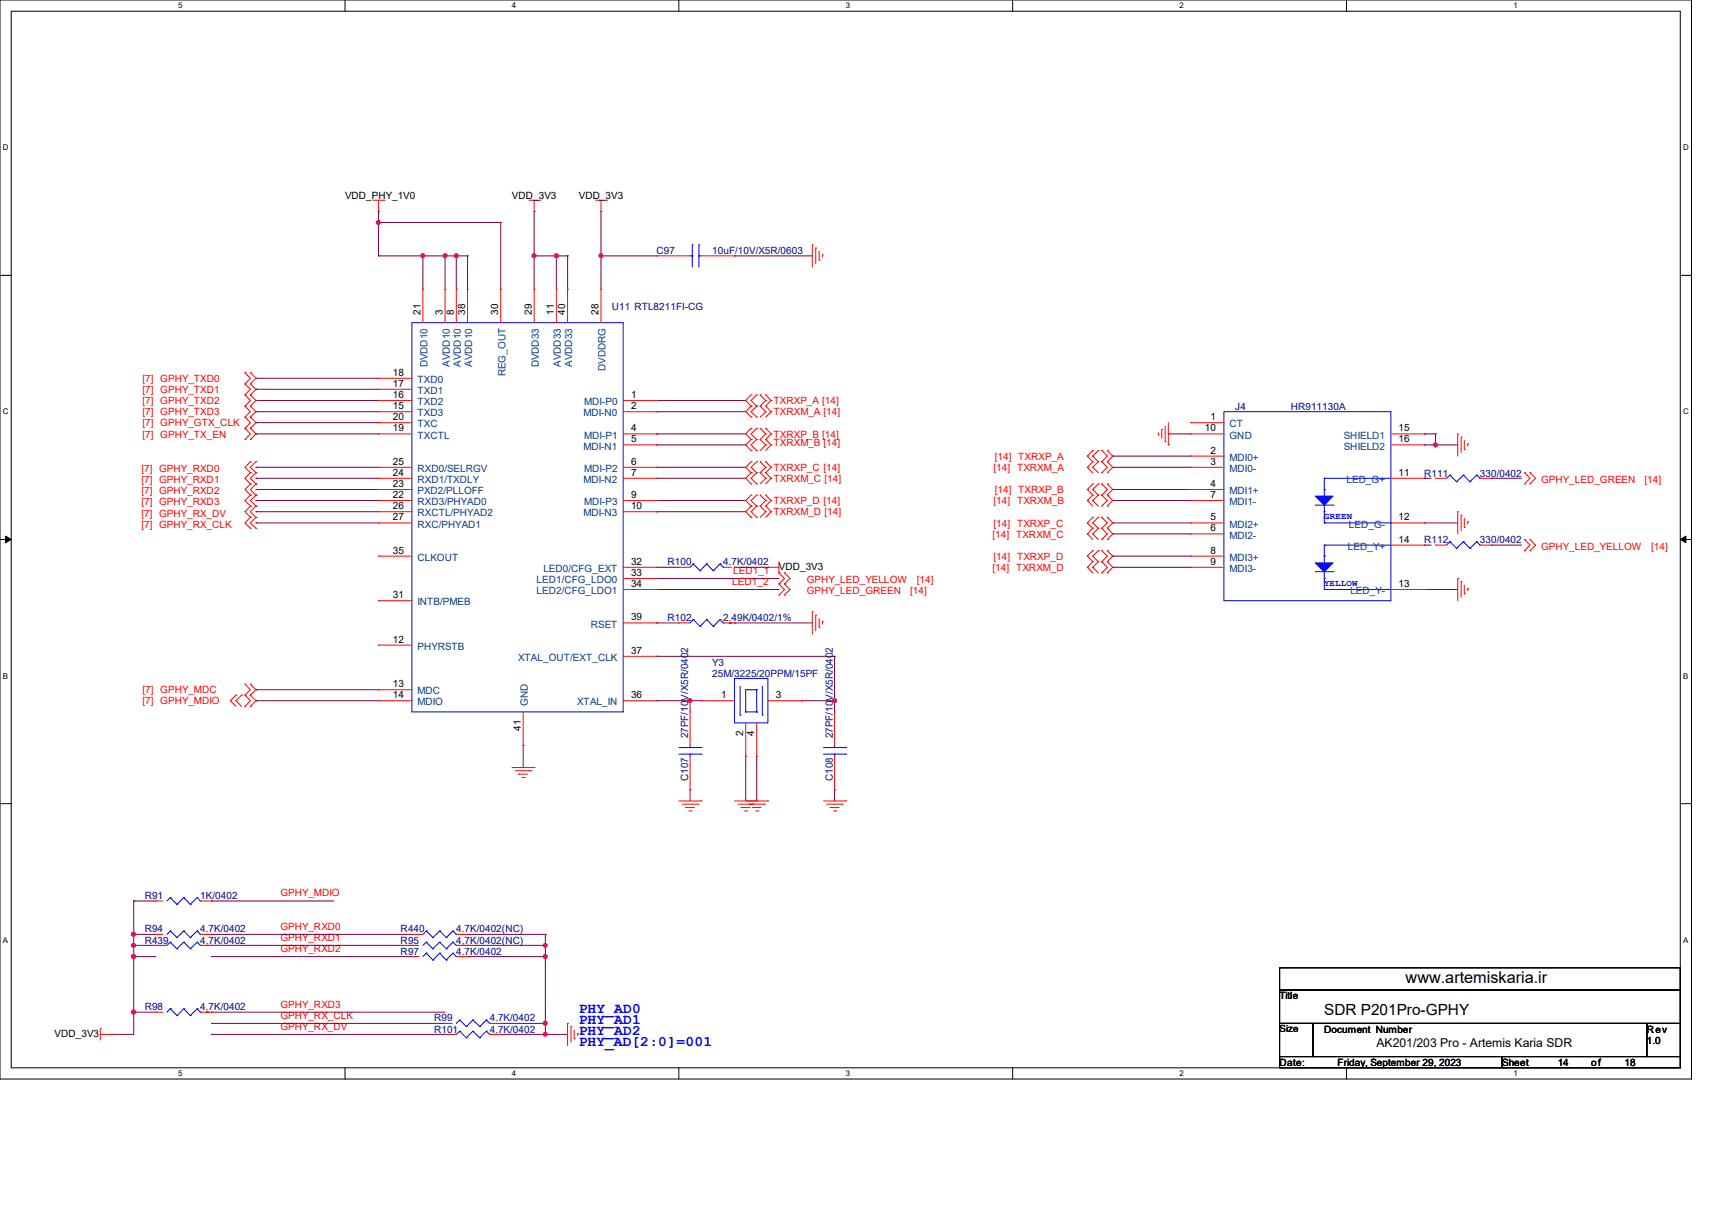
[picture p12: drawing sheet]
<svg xmlns="http://www.w3.org/2000/svg" width="297mm" height="210mm" viewBox="0 0 297 210" stroke-linecap="round" stroke-linejoin="round" font-family="sans-serif">
<path d="M0 0h293.5v187.3h-293.5zM1.9 1.9h289.6v183.4h-289.6z" fill="none" stroke="#000" stroke-width=".17"/>
<g fill="#fff">
<path d="M30.9 .2h.8v1.5h-.8z"/>
<path d="M30.9 185.5h.8v1.6h-.8z"/>
</g>
<path d="M59.9 0v1.9M59.9 185.3v2" fill="none" stroke="#000" stroke-width=".17"/>
<g fill="#fff">
<path d="M88.8 .2h.8v1.5h-.8z"/>
<path d="M88.8 185.5h.8v1.6h-.8z"/>
</g>
<path d="M117.8 0v1.9M117.8 185.3v2" fill="none" stroke="#000" stroke-width=".17"/>
<g fill="#fff">
<path d="M146.7 .2h.8v1.5h-.8z"/>
<path d="M146.7 185.5h.8v1.6h-.8z"/>
</g>
<path d="M175.7 0v1.9M175.7 185.3v2" fill="none" stroke="#000" stroke-width=".17"/>
<g fill="#fff">
<path d="M204.6 .2h.8v1.5h-.8z"/>
<path d="M204.6 185.5h.8v1.6h-.8z"/>
</g>
<path d="M233.6 0v1.9M233.6 185.3v2" fill="none" stroke="#000" stroke-width=".17"/>
<g fill="#fff">
<path d="M262.6 .2h.7v1.5h-.7z"/>
<path d="M262.6 185.5h.7v1.6h-.7z"/>
<path d="M.5 24.8h1v1.6h-1z"/>
<path d="M292 24.8h1v1.6h-1z"/>
<path d="M.5 70.7h1v1.5h-1z"/>
<path d="M292 70.7h1v1.5h-1z"/>
</g>
<path d="M0 47.8h1.9M291.5 47.8h2" fill="none" stroke="#000" stroke-width=".17"/>
<g fill="#fff">
<path d="M.5 116.5h.9v1.6h-.9z"/>
<path d="M292 116.5h.9v1.6h-.9z"/>
</g>
<path d="M0 93.6h1.9M291.5 93.6h2" fill="none" stroke="#000" stroke-width=".17"/>
<path d="M1 93l.9 .6-.9 .6zM291.5 93.6l1-.6v1.2z" fill="#000" stroke="#000" stroke-width=".17"/>
<g fill="#fff">
<path d="M.5 162.4h.9v1.5h-.9z"/>
<path d="M292 162.4h.9v1.5h-.9z"/>
</g>
<path d="M0 139.5h1.9M291.5 139.5h2M222 168h69.5v3.8h-69.5zM222 171.8h69.5v5.8h-69.5zM222 177.6h5.8v5.8h-5.8zM227.8 177.6h57.9v5.8h-57.9zM285.7 177.6h5.8v5.8h-5.8zM222 183.4h38.6v1.9h-38.6zM260.6 183.4h30.9v1.9h-30.9z" fill="none" stroke="#000" stroke-width=".17"/>
<g fill="none" stroke="#800040" stroke-width=".17">
<path d="M65.7 36.7h.1M65.7 38.6h.1M65.7 36.7v7.7M65.7 38.6h21.2M86.9 38.6h.1M86.9 38.6v11.6M92.7 36.7h.1M92.7 36.7v13.5M104.3 36.7h.1M104.3 36.7v13.5M65.7 44.4h.1M65.7 44.4h15.4"/>
<path d="M73.4 44.4h.1M73.4 44.4v5.8M77.2 44.4h.1M77.2 44.4v5.8M79.2 44.4h.1M79.2 44.4v5.8M81.1 44.4h.1M81.1 44.4v5.8M92.7 44.4h.1M92.7 44.4h5.8M96.5 44.4h.1M96.5 44.4v5.8"/>
<path d="M98.5 44.4h.1M98.5 44.4v5.8M104.3 44.4h.1M104.3 44.4h9.6M127.4 44.4h.1M127.4 44.4h13.5M44.4 75.3h.1M44.4 65.7h.1M44.4 67.6h.1M44.4 69.5h.1M44.4 71.5h.1M44.4 73.4h.1"/>
<path d="M44.4 75.3h21.3M44.4 65.7h21.3M44.4 67.6h21.3M44.4 69.5h21.3M44.4 71.5h21.3M44.4 73.4h21.3M113.9 75.3h.1M113.9 77.2h.1M113.9 71.5h.1M113.9 69.5h.1M113.9 75.3h15.5M113.9 69.5h15.5"/>
<path d="M113.9 71.5h15.5M113.9 77.2h15.5M193 79.2h.1M193 79.2h13.6M202.7 75.3h.1M202.7 75.3h3.9M247.1 75.3h.1M247.1 77.2h.1M247.1 75.3h1.9M247.1 77.2h5.8M249 77.2h.1M249 75.3h.1"/>
<path d="M249 75.3v1.9M44.4 85h.1M44.4 81.1h.1M44.4 86.9h.1M44.4 90.8h.1M44.4 83h.1M44.4 88.8h.1M44.4 85h21.3M44.4 81.1h21.3M44.4 86.9h21.3M44.4 90.8h21.3M44.4 83h21.3"/>
<path d="M44.4 88.8h21.3M113.9 81.1h.1M113.9 83h.1M113.9 88.8h.1M113.9 86.9h.1M113.9 98.5h.1M113.9 81.1h15.5M113.9 86.9h15.5M113.9 83h15.5M113.9 88.8h15.5M113.9 98.5h3.9M127.4 98.5h.1"/>
<path d="M127.4 98.5h6M193 90.8h.1M193 92.7h.1M193 96.5h.1M193 81.1h.1M193 98.5h.1M193 85h.1M193 86.9h.1M193 85h13.6M193 81.1h13.6M193 86.9h13.6M193 90.8h13.6"/>
<path d="M193 98.5h13.6M193 92.7h13.6M193 96.5h13.6M247.1 83h.1M247.1 90.8h.1M247.1 94.6h.1M247.1 90.8h5.8M247.1 83h1.2M247.1 94.6h1.2M258.7 83h.1M258.7 94.6h.1M258.7 94.6h5.3"/>
<path d="M258.7 83h5.3M44.4 119.7h.1M44.4 119.7h21.3M113.9 113.9h.1M113.9 100.4h.1M113.9 102.3h.1M113.9 108.1h.1M113.9 113.9h30.9M113.9 100.4h21.2M113.9 102.3h21.2M113.9 108.1h3.9M127.4 108.1h.1"/>
<path d="M127.4 108.1h13.5M144.8 113.9h.1M144.8 113.9v9.7M247.1 102.3h.1M247.1 102.3h5.8M44.4 121.6h.1M44.4 121.6h21.3M90.8 129.4h.1M90.8 129.4v3.8M113.9 121.6h.1M113.9 121.6h7.7M119.7 121.6h.1"/>
<path d="M119.7 137.1h.1M119.7 121.6v2M119.7 137.1v1.9M129.4 131.3h.1M129.4 131.3v7.7M131.3 131.3h.1M131.3 131.3v7.7M139 121.6h.1M139 121.6h5.8M144.8 137.1h.1M144.8 121.6h.1M144.8 137.1v1.9"/>
<path d="M23.2 156.4h.1M23.2 156.4v23.1h-3.9M23.2 156.4h3.9M36.7 156.4h.1M36.7 156.4h21.2M19.3 179.5h.1M23.2 162.2h.1M23.2 175.7h.1M23.2 166h.1M23.2 164.1h.1M23.2 162.2h3.9M23.2 166h3.9"/>
<path d="M23.2 175.7h3.9M23.2 164.1h3.9M36.7 179.5h.1M36.7 166h.1M36.7 175.7h.1M36.7 164.1h.1M36.7 162.2h.1M36.7 177.6h.1M36.7 179.5h40.5M36.7 162.2h34.8M36.7 166h34.8M36.7 175.7h40.5"/>
<path d="M36.7 164.1h34.8M36.7 177.6h40.5M81.1 162.2h.1M81.1 164.1h.1M81.1 166h.1M81.1 162.2h13.5M81.1 166h13.5M81.1 164.1h13.5M86.9 179.5h.1M86.9 177.6h.1M86.9 179.5h11.6M86.9 177.6h7.7"/>
<path d="M94.6 162.2h.1M94.6 177.6h.1M94.6 179.5h.1M94.6 164.1h.1M94.6 166h.1M94.6 162.2v17.3"/>
</g>
<g fill="#f0f" stroke="#f0f" stroke-width=".17">
<circle cx="144.8" cy="121.6" r=".37"/>
<circle cx="119.7" cy="121.6" r=".37"/>
<circle cx="94.6" cy="177.6" r=".36"/>
<circle cx="23.2" cy="162.2" r=".37"/>
<circle cx="94.6" cy="179.5" r=".36"/>
<circle cx="23.2" cy="175.7" r=".37"/>
<circle cx="23.2" cy="166" r=".37"/>
<circle cx="23.2" cy="164.1" r=".37"/>
<circle cx="92.6" cy="44.4" r=".36"/>
<circle cx="79.1" cy="44.4" r=".36"/>
<circle cx="73.3" cy="44.4" r=".36"/>
<circle cx="96.5" cy="44.4" r=".37"/>
<circle cx="77.2" cy="44.4" r=".37"/>
<circle cx="65.6" cy="38.6" r=".36"/>
<circle cx="104.2" cy="44.4" r=".36"/>
<circle cx="94.6" cy="166" r=".36"/>
<circle cx="94.6" cy="164.1" r=".36"/>
<circle cx="249" cy="77.2" r=".36"/>
</g>
<g fill="none" stroke="#f00" stroke-width=".17">
<path d="M64.7 34.8h1.9M65.7 36.7h.1M65.7 34.8v1.9M66.6 34.8h.1M91.7 34.8h1.9M92.7 36.7h.1M92.7 34.8v1.9M93.6 34.8h.1M103.3 34.8h1.9M104.3 36.7h.1M104.3 34.8v1.9M105.2 34.8h.1"/>
<path d="M73.4 50.2h.1M73.4 50.2v5.8M77.2 50.2h.1M77.2 50.2v5.8M79.2 50.2h.1M79.2 50.2v5.8M81.1 50.2h.1M81.1 50.2v5.8M86.9 50.2h.1M86.9 50.2v5.8M92.7 50.2h.1M92.7 50.2v5.8"/>
<path d="M96.5 50.2h.1M96.5 50.2v5.8M98.5 50.2h.1M98.5 50.2v5.8M104.3 50.2h.1M104.3 50.2v5.8M113.9 44.4h.1M113.9 44.4h5.8M121.6 44.4h5.8M127.4 44.4h.1M140.9 42.5h.1M140.9 42.5v3.9"/>
<path d="M141.5 43.1h.1M141.5 43.1v2.7M142.1 45.2h.1M142.1 43.6v1.6M142.7 44.2h.1M142.7 44.2v.4M42.5 66.6h.1M42.5 64.7h.1M42.5 68.5h.1M42.5 70.5h.1M42.5 72.4h.1M42.5 74.3h.1"/>
<path d="M42.5 76.3h.1M42.5 64.7l.9 1-.9 .9M42.5 66.6l.9 1-.9 .9M42.5 68.5l.9 1-.9 1M42.5 70.5l.9 1-.9 .9M42.5 72.4l.9 1-.9 .9M42.5 74.3l.9 1-.9 1M43.4 64.7h.1M43.4 66.6h.1M43.4 68.5h.1M43.4 70.5h.1M43.4 72.4h.1"/>
<path d="M43.4 74.3h.1M43.4 76.3h.1M43.4 64.7l1 1-1 .9M43.4 66.6l1 1-1 .9M43.4 68.5l1 1-1 1M43.4 70.5l1 1-1 .9M43.4 72.4l1 1-1 .9M43.4 74.3l1 1-1 1M65.7 65.7h.1M65.7 67.6h.1M65.7 69.5h.1M65.7 71.5h.1"/>
<path d="M65.7 75.3h.1M65.7 73.4h.1M65.7 73.4h5.8M65.7 75.3h5.8M65.7 69.5h5.8M65.7 71.5h5.8M65.7 65.7h5.8M65.7 67.6h5.8M108.1 75.3h5.8M108.1 77.2h5.8M108.1 69.5h5.8M108.1 71.5h5.8"/>
<path d="M113.9 69.5h.1M113.9 71.5h.1M113.9 75.3h.1M113.9 77.2h.1M130.3 68.5h.1M130.3 70.5h.1M130.3 76.3h.1M130.3 78.2h.1M130.3 74.3h.1M130.3 72.4h.1M130.3 68.5l-.9 1 .9 1M130.3 76.3l-.9 .9 .9 1"/>
<path d="M130.3 74.3l-.9 1 .9 1M130.3 70.5l-.9 1 .9 .9M131.3 70.5h.1M131.3 68.5h.1M131.3 78.2h.1M131.3 76.3h.1M131.3 74.3h.1M131.3 72.4h.1M131.3 68.5l-1 1 1 1M131.3 76.3l-1 .9 1 1M131.3 74.3l-1 1 1 1M131.3 70.5l-1 1 1 .9"/>
<path d="M131.9 68.5h.1M131.9 76.3h.1M131.9 74.3h.1M131.9 70.5h.1M131.9 68.5l.9 1M131.9 76.3l.9 .9M131.9 74.3l.9 1M131.9 70.5l.9 1M132.8 69.5h.1M132.8 68.5h.1M132.8 77.2h.1M132.8 76.3h.1"/>
<path d="M132.8 75.3h.1M132.8 74.3h.1M132.8 71.5h.1M132.8 70.5h.1M132.8 69.5l-.9 1M132.8 68.5l1 1M132.8 77.2l-.9 1M132.8 76.3l1 .9M132.8 75.3l-.9 1M132.8 74.3l1 1M132.8 71.5l-.9 .9M132.8 70.5l1 1"/>
<path d="M133.8 69.5h.1M133.8 77.2h.1M133.8 75.3h.1M133.8 71.5h.1M133.8 69.5l-1 1M133.8 77.2l-1 1M133.8 75.3l-1 1M133.8 71.5l-1 .9M188.6 79.2h.1M188.6 79.2l1 .9M189.6 79.2h.1M189.6 78.2h.1"/>
<path d="M189.6 79.2l.9 .9M189.6 78.2l-1 1M190.5 78.2h.1M190.5 78.2l-.9 1M191.1 78.2h.1M191.1 78.2l1 1-1 .9M192.1 78.2h.1M192.1 78.2l.9 1-.9 .9M201 75.5h.1M201 75.1v.4M201.5 74.5h.1M201.5 74.5v1.6"/>
<path d="M202.1 76.7h.1M202.1 74v2.7M202.7 77.2h.1M202.7 73.4v3.8M206.6 73.4h.1M206.6 79.2h.1M206.6 75.3h.1M206.6 73.4h5.7M206.6 79.2h5.7M206.6 75.3h5.7M241.3 75.3h5.8M241.3 77.2h5.8"/>
<path d="M247.1 75.3h.1M247.1 77.2h.1M252.9 75.3h.1M252.9 75.3v3.9M253.5 75.9h.1M253.5 75.9v2.7M254 78h.1M254 76.5v1.5M254.6 77h.1M254.6 77v.4M43.4 84h.1M43.4 85.9h.1"/>
<path d="M43.4 87.8h.1M43.4 82h.1M43.4 80.1h.1M43.4 89.8h.1M43.4 91.7h.1M43.4 84l-.9 1 .9 .9M43.4 85.9l-.9 1 .9 .9M43.4 82l-.9 1 .9 1M43.4 80.1l-.9 1 .9 .9M43.4 89.8l-.9 1 .9 .9M43.4 87.8l-.9 1 .9 1M44.4 84h.1"/>
<path d="M44.4 85.9h.1M44.4 87.8h.1M44.4 82h.1M44.4 80.1h.1M44.4 89.8h.1M44.4 91.7h.1M44.4 84l-1 1 1 .9M44.4 85.9l-1 1 1 .9M44.4 82l-1 1 1 1M44.4 80.1l-1 1 1 .9M44.4 89.8l-1 1 1 .9M44.4 87.8l-1 1 1 1"/>
<path d="M65.7 81.1h.1M65.7 83h.1M65.7 85h.1M65.7 86.9h.1M65.7 88.8h.1M65.7 90.8h.1M65.7 96.5h.1M65.7 96.5h5.8M65.7 90.8h5.8M65.7 85h5.8M65.7 86.9h5.8M65.7 81.1h5.8"/>
<path d="M65.7 83h5.8M65.7 88.8h5.8M108.1 98.5h5.8M108.1 86.9h5.8M108.1 81.1h5.8M108.1 83h5.8M108.1 88.8h5.8M113.9 81.1h.1M113.9 83h.1M113.9 86.9h.1M113.9 88.8h.1M113.9 98.5h.1"/>
<path d="M117.8 98.5h1.9M117.8 98.5h.1M125.5 98.5h1.4M127.4 98.5h.1M130.3 87.8h.1M130.3 89.8h.1M130.3 85.9h.1M130.3 80.1h.1M130.3 82h.1M130.3 84h.1M130.3 87.8l-.9 1 .9 1M130.3 85.9l-.9 1 .9 .9"/>
<path d="M130.3 80.1l-.9 1 .9 .9M130.3 82l-.9 1 .9 1M131.3 89.8h.1M131.3 87.8h.1M131.3 85.9h.1M131.3 82h.1M131.3 80.1h.1M131.3 84h.1M131.3 87.8l-1 1 1 1M131.3 85.9l-1 1 1 .9M131.3 80.1l-1 1 1 .9M131.3 82l-1 1 1 1"/>
<path d="M131.9 87.8h.1M131.9 85.9h.1M131.9 80.1h.1M131.9 82h.1M131.9 87.8l.9 1M131.9 85.9l.9 1M131.9 80.1l.9 1M131.9 82l.9 1M132.8 88.8h.1M132.8 87.8h.1M132.8 86.9h.1M132.8 85.9h.1"/>
<path d="M132.8 81.1h.1M132.8 80.1h.1M132.8 83h.1M132.8 82h.1M132.8 88.8l-.9 1M132.8 87.8l1 1M132.8 86.9l-.9 .9M132.8 85.9l1 1M132.8 81.1l-.9 .9M132.8 80.1l1 1M132.8 83l-.9 1M132.8 82l1 1"/>
<path d="M133.2 98.5h.1M133.2 98.5h1.9M133.8 88.8h.1M133.8 86.9h.1M133.8 81.1h.1M133.8 83h.1M133.8 88.8l-1 1M133.8 86.9l-1 .9M133.8 81.1l-1 .9M133.8 83l-1 1M135.1 99.4h.1M135.1 97.5v1.9"/>
<path d="M135.1 99.4l1 1-1 .9M136.1 99.4h.1M136.1 99.4l1 1-1 .9M188.6 85h.1M188.6 86.9h.1M188.6 90.8h.1M188.6 96.5h.1M188.6 81.1h.1M188.6 98.5h.1M188.6 92.7h.1M188.6 85l1 .9M188.6 86.9l1 .9"/>
<path d="M188.6 90.8l1 .9M188.6 96.5l1 1M188.6 81.1l1 .9M188.6 98.5l1 .9M188.6 92.7l1 .9M189.6 85h.1M189.6 84h.1M189.6 86.9h.1M189.6 85.9h.1M189.6 90.8h.1M189.6 89.8h.1M189.6 96.5h.1"/>
<path d="M189.6 95.6h.1M189.6 81.1h.1M189.6 80.1h.1M189.6 98.5h.1M189.6 97.5h.1M189.6 92.7h.1M189.6 91.7h.1M189.6 85l.9 .9M189.6 84l-1 1M189.6 86.9l.9 .9M189.6 85.9l-1 1M189.6 90.8l.9 .9"/>
<path d="M189.6 89.8l-1 1M189.6 96.5l.9 1M189.6 95.6l-1 .9M189.6 81.1l.9 .9M189.6 80.1l-1 1M189.6 98.5l.9 .9M189.6 97.5l-1 1M189.6 92.7l.9 .9M189.6 91.7l-1 1M190.5 84h.1M190.5 85.9h.1M190.5 89.8h.1"/>
<path d="M190.5 95.6h.1M190.5 80.1h.1M190.5 97.5h.1M190.5 91.7h.1M190.5 84l-.9 1M190.5 85.9l-.9 1M190.5 89.8l-.9 1M190.5 95.6l-.9 .9M190.5 80.1l-.9 1M190.5 97.5l-.9 1M190.5 91.7l-.9 1M191.1 85.9h.1"/>
<path d="M191.1 84h.1M191.1 87.8h.1M191.1 80.1h.1M191.1 91.7h.1M191.1 89.8h.1M191.1 97.5h.1M191.1 95.6h.1M191.1 82h.1M191.1 99.4h.1M191.1 93.6h.1M191.1 84l1 1-1 .9M191.1 85.9l1 1-1 .9"/>
<path d="M191.1 89.8l1 1-1 .9M191.1 95.6l1 .9-1 1M191.1 80.1l1 1-1 .9M191.1 97.5l1 1-1 .9M191.1 91.7l1 1-1 .9M192.1 84h.1M192.1 85.9h.1M192.1 87.8h.1M192.1 80.1h.1M192.1 89.8h.1M192.1 91.7h.1M192.1 95.6h.1"/>
<path d="M192.1 97.5h.1M192.1 82h.1M192.1 99.4h.1M192.1 93.6h.1M192.1 84l.9 1-.9 .9M192.1 85.9l.9 1-.9 .9M192.1 89.8l.9 1-.9 .9M192.1 95.6l.9 .9-.9 1M192.1 80.1l.9 1-.9 .9M192.1 97.5l.9 1-.9 .9M192.1 91.7l.9 1-.9 .9M206.6 98.5h.1"/>
<path d="M206.6 96.5h.1M206.6 92.7h.1M206.6 90.8h.1M206.6 85h.1M206.6 86.9h.1M206.6 81.1h.1M206.6 98.5h5.7M206.6 96.5h5.7M206.6 92.7h5.7M206.6 90.8h5.7M206.6 85h5.7M206.6 86.9h5.7"/>
<path d="M206.6 81.1h5.7M241.3 90.8h5.8M241.3 83h5.8M241.3 94.6h5.8M247.1 83h.1M247.1 90.8h.1M247.1 94.6h.1M249 94.6h2M249 94.6h.1M249 83h2M249 83h.1M252.9 88.8h.1"/>
<path d="M252.9 88.8v3.9M253.5 89.4h.1M253.5 89.4v2.7M254 91.5h.1M254 90v1.5M254.6 90.6h.1M254.6 90.6v.3M256.8 94.6h1.9M256.8 83h1.9M258.7 94.6h.1M258.7 83h.1M264.5 93.6h.1"/>
<path d="M264.5 95.6h.1M264.5 82h.1M264.5 84h.1M264.5 93.6l.9 1-.9 1M264.5 82l.9 1-.9 1M265.4 93.6h.1M265.4 95.6h.1M265.4 82h.1M265.4 84h.1M265.4 93.6l1 1-1 1M265.4 82l1 1-1 1M42.5 118.7h.1"/>
<path d="M42.5 118.7l.9 1-.9 .9M43.4 118.7h.1M43.4 118.7l1 1-1 .9M65.7 119.7h.1M65.7 104.3h.1M65.7 112h.1M65.7 119.7h5.8M65.7 104.3h5.8M65.7 112h5.8M108.1 102.3h5.8M108.1 113.9h5.8M108.1 100.4h5.8"/>
<path d="M108.1 108.1h5.8M113.9 113.9h.1M113.9 100.4h.1M113.9 102.3h.1M113.9 108.1h.1M117.8 108.1h1.9M117.8 108.1h.1M125.5 108.1h1.9M127.4 108.1h.1M135.1 101.3h.1M135.1 103.3h.1M135.1 101.3l1 1-1 1"/>
<path d="M136.1 101.3h.1M136.1 103.3h.1M136.1 101.3l1 1-1 1M140.9 106.2h.1M140.9 106.2v3.9M141.5 106.8h.1M141.5 106.8v2.7M142.1 108.9h.1M142.1 107.4v1.5M142.7 107.9h.1M142.7 107.9v.4M241.3 102.3h5.8"/>
<path d="M247.1 102.3h.1M252.9 100.4h.1M252.9 100.4v3.9M253.5 101h.1M253.5 101v2.7M254 103.1h.1M254 101.6v1.5M254.6 102.2h.1M254.6 102.2v.3M40 121.6h.1M40 121.6l.9 1M40.9 121.6h.1"/>
<path d="M40.9 120.6h.1M40.9 121.6l1 1M40.9 120.6l-.9 1M41.9 120.6h.1M41.9 120.6l-1 1M42.5 122.6h.1M42.5 120.6h.1M42.5 120.6l.9 1-.9 1M43.4 120.6h.1M43.4 122.6h.1M43.4 120.6l1 1-1 1M65.7 121.6h.1"/>
<path d="M65.7 121.6h5.8M88.8 133.2h3.9M89.4 133.8h2.7M90 134.4h.1M90 134.4h1.5M90.6 135h.3M90.8 129.4h.1M90.8 123.6v5.8M90.9 135h.1M92.1 133.8h.1M92.7 133.2h.1M108.1 121.6h5.8"/>
<path d="M113.9 121.6h.1M117.8 139h3.8M118.4 139.6h2.7M119.7 137.1h.1M119.7 123.6h.1M119.7 123.6v5.8M119.7 131.3v5.8M121.1 139.6h.1M121.6 139h.1M121.6 121.6h.1M121.6 121.6h5.8M127.4 139h5.8"/>
<path d="M128 139.6h4.6M129.4 131.3h.1M129.4 125.5v5.8M130.7 139.6h.1M131.3 139h.1M131.3 131.3h.1M131.3 125.5v5.8M132.6 139.6h.1M133.2 139h.1M133.2 121.6h5.8M139 121.6h.1M142.9 139h3.8"/>
<path d="M143.4 139.6h2.7M144.8 137.1h.1M144.8 123.6h.1M144.8 123.6v5.8M144.8 131.3v5.8M146.1 139.6h.1M146.7 139h.1M27.1 156.4h1.2M27.1 156.4h.1M34.8 156.4h1.9M36.7 156.4h.1M118.9 140.2h.1"/>
<path d="M118.9 140.2h1.6M119.5 140.8h.4M119.9 140.8h.1M128.6 140.2h.1M128.6 140.2h1.5M129.2 140.8h.3M129.5 140.8h.1M130.5 140.2h.1M130.5 140.2h1.5M131.1 140.8h.4M131.5 140.8h.1M144 140.2h.1"/>
<path d="M144 140.2h1.6M144.6 140.8h.4M145 140.8h.1M17.4 178.6h.1M17.4 179.5h1.9M17.4 178.6v1.9M19.3 179.5h.1M27.1 175.7h1.2M27.1 175.7h.1M27.1 164.1h1.9M27.1 164.1h.1M27.1 162.2h1.2"/>
<path d="M27.1 162.2h.1M34.8 175.7h1.9M34.8 164.1h1.9M34.8 162.2h1.9M36.7 175.7h.1M36.7 164.1h.1M36.7 162.2h.1M71.5 166h1.2M71.5 166h.1M71.5 164.1h1.2M71.5 164.1h.1M71.5 162.2h1.9"/>
<path d="M71.5 162.2h.1M77.2 177.6h1.3M77.2 177.6h.1M77.2 179.5h2M77.2 179.5h.1M79.2 166h1.9M79.2 164.1h1.9M79.2 162.2h1.9M81.1 166h.1M81.1 164.1h.1M81.1 162.2h.1M85 177.6h1.9"/>
<path d="M85 179.5h1.9M86.9 177.6h.1M86.9 179.5h.1M98.5 177.6h.1M98.5 177.6v3.9M99.1 178.2h.1M99.1 178.2v2.7M99.6 178.8v1.5M100.2 179.4h.1M100.2 179.4v.3M99.6 180.3h.1"/>
</g>
<g fill="none" stroke="#00f" stroke-width=".17">
<path d="M71.5 56h36.6v67.6h-36.6zM119.7 44.4h.4M120.1 42.5h.1M120.1 44.4h.1M120.1 42.5v3.9M121.2 42.5h.1M121.2 44.4h.1M121.2 42.5v3.9M121.2 44.4h.4M212.3 71.5h29v32.8h-29zM120.3 97.9h.1M120.3 97.9l-.6 .6"/>
<path d="M120.3 97.9l1.2 1.2M121.5 99.1h.1M122.6 97.9h.1M122.6 97.9l-1.1 1.2M122.6 97.9l1.1 1.2M123.7 99.1h.1M124.9 97.9h.1M124.9 97.9l-1.2 1.2M124.9 97.9l.6 .6M125.5 98.5h.1M228.2 87.7h3.1M228.2 99.2h3.1"/>
<path d="M229.7 83h.1M229.7 90.8h.1M229.7 85h.1M229.7 88.8h.1M229.7 96.5h.1M229.7 94.6h.1M229.7 83h11.6M229.7 83v3.1M229.7 87.7v3.1M229.7 94.6v3.1M229.7 99.2v3.1M229.7 90.8h11.6"/>
<path d="M229.7 94.6h11.6M231.3 87.7h.1M231.3 99.2h.1M241.3 90.8h.1M251.5 94h.1M251.5 82.5h.1M251.5 94l-.5 .6M251.5 94l1.2 1.2M251.5 82.5l-.5 .5M251.5 82.5l1.2 1.1M252.7 95.2h.1M252.7 83.6h.1"/>
<path d="M253.9 94h.1M253.9 82.5h.1M253.9 94l-1.2 1.2M253.9 94l1.1 1.2M253.9 82.5l-1.2 1.1M253.9 82.5l1.1 1.1M255 95.2h.1M255 83.6h.1M256.2 94h.1M256.2 82.5h.1M256.2 94l-1.2 1.2M256.2 94l.6 .6"/>
<path d="M256.2 82.5l-1.2 1.1M256.2 82.5l.6 .5M256.8 94.6h.1M256.8 83h.1M120.3 107.5h.1M120.3 107.5l-.6 .6M120.3 107.5l1.2 1.2M121.5 108.7h.1M122.6 107.5h.1M122.6 107.5l-1.1 1.2M122.6 107.5l1.1 1.2M123.7 108.7h.1"/>
<path d="M124.9 107.5h.1M124.9 107.5l-1.2 1.2M124.9 107.5l.6 .6M125.5 108.1h.1M127.4 117.8h5.8v7.7h-5.8zM128.4 119.1v5M131.3 119.7h.1M131.3 119.7h-1.9v3.9M131.3 119.7v3.9M132.2 119.1v5M229.7 102.3h.1M229.7 100.4h.1"/>
<path d="M229.7 102.3h11.6M241.3 102.3h.1M117.8 130.9h3.8M117.8 129.8h3.8M119.7 130.9h.1M119.7 129.8h.1M119.7 129.4v.4M119.7 130.9v.4M121.6 130.9h.1M121.6 129.8h.1M128.4 124.1h.1M129.4 123.6h.1"/>
<path d="M129.4 123.6h1.9M131.3 123.6h.1M132.2 124.1h.1M142.9 130.9h3.8M142.9 129.8h3.8M144.8 130.9h.1M144.8 129.8h.1M144.8 129.4v.4M144.8 130.9v.4M146.7 130.9h.1M146.7 129.8h.1M29.5 155.8h.1"/>
<path d="M29.5 155.8l-.5 .6M29.5 155.8l1.2 1.2M30.7 157h.1M31.9 155.8h.1M31.9 155.8l-1.2 1.2M31.9 155.8l1.1 1.2M33 157h.1M34.2 155.8h.1M34.2 155.8l-1.2 1.2M34.2 155.8l.6 .6M34.8 156.4h.1M29.5 175.1h.1"/>
<path d="M29.5 163.5h.1M29.5 161.6h.1M29.5 175.1l-.5 .6M29.5 175.1l1.2 1.2M29.5 163.5l-.5 .6M29.5 163.5l1.2 1.2M29.5 161.6l-.5 .6M29.5 161.6l1.2 1.1M30.7 176.3h.1M30.7 164.7h.1M30.7 162.7h.1M31.9 175.1h.1"/>
<path d="M31.9 163.5h.1M31.9 161.6h.1M31.9 175.1l-1.2 1.2M31.9 175.1l1.1 1.2M31.9 163.5l-1.2 1.2M31.9 163.5l1.1 1.2M31.9 161.6l-1.2 1.1M31.9 161.6l1.1 1.1M33 176.3h.1M33 164.7h.1M33 162.7h.1M34.2 175.1h.1"/>
<path d="M34.2 163.5h.1M34.2 161.6h.1M34.2 175.1l-1.2 1.2M34.2 175.1l.6 .6M34.2 163.5l-1.2 1.2M34.2 163.5l.6 .6M34.2 161.6l-1.2 1.1M34.2 161.6l.6 .6M34.8 175.7h.1M34.8 164.1h.1M34.8 162.2h.1M74 165.4h.1"/>
<path d="M74 163.5h.1M74 161.6h.1M74 165.4l-.6 .6M74 165.4l1.1 1.2M74 163.5l-.6 .6M74 163.5l1.1 1.2M74 161.6l-.6 .6M74 161.6l1.1 1.1M75.1 166.6h.1M75.1 164.7h.1M75.1 162.7h.1M76.3 165.4h.1"/>
<path d="M76.3 163.5h.1M76.3 161.6h.1M76.3 165.4l-1.2 1.2M76.3 165.4l1.1 1.2M76.3 163.5l-1.2 1.2M76.3 163.5l1.1 1.2M76.3 161.6l-1.2 1.1M76.3 161.6l1.1 1.1M77.4 166.6h.1M77.4 164.7h.1M77.4 162.7h.1M78.6 165.4h.1"/>
<path d="M78.6 163.5h.1M78.6 161.6h.1M78.6 165.4l-1.2 1.2M78.6 165.4l.6 .6M78.6 163.5l-1.2 1.2M78.6 163.5l.6 .6M78.6 161.6l-1.2 1.1M78.6 161.6l.6 .6M79.2 166h.1M79.2 164.1h.1M79.2 162.2h.1M79.8 177h.1"/>
<path d="M79.8 179h.1M79.8 177l-.6 .6M79.8 177l1.1 1.2M79.8 179l-.6 .5M79.8 179l1.1 1.1M80.9 178.2h.1M82 177h.1M82 179h.1M82 177l-1.1 1.2M82 177l1.2 1.2M82 179l-1.1 1.1M82 179l1.2 1.1"/>
<path d="M83.2 178.2h.1M84.4 177h.1M84.4 179h.1M84.4 177l-1.2 1.2M84.4 177l.6 .6M84.4 179l-1.2 1.1M84.4 179l.6 .5M85 177.6h.1M85 179.5h.1M80.9 180.1h.1M83.2 180.1h.1"/>
</g>
<g fill="#00f" stroke="#00f" stroke-width=".17">
<path d="M228.2 86.1h3.1l-1.6 1.6z"/>
<path d="M228.2 97.7h3.1l-1.6 1.5z"/>
</g>
<text font-size="2.8" x="243.9" y="170.5">www.artemiskaria.ir</text>
<text font-size="2.7" x="229.7" y="176.1">SDR P201Pro-GPHY</text>
<g font-size="2.5" fill="#00f">
<text x="100.4" y="175.8">PHY_AD0</text>
<text x="100.4" y="177.8">PHY_AD1</text>
<text x="100.4" y="179.7">PHY_AD2</text>
<text x="100.4" y="181.6">PHY_AD[2:0]=001</text>
</g>
<text font-size="2.1" x="238.8" y="181.8">AK201/203 Pro - Artemis Karia SDR</text>
<g font-size="1.7">
<text x="59.9" y="34.5">VDD_PHY_1V0</text>
<text x="88.8" y="34.5">VDD_3V3</text>
<text x="100.4" y="34.5">VDD_3V3</text>
<text x="72.9" y="54.7" transform="rotate(-90 72.9 54.7)">21</text>
<text x="76.8" y="54.7" transform="rotate(-90 76.8 54.7)">3</text>
<text x="78.7" y="54.7" transform="rotate(-90 78.7 54.7)">8</text>
<text x="80.7" y="54.7" transform="rotate(-90 80.7 54.7)">38</text>
<text x="86.4" y="54.7" transform="rotate(-90 86.4 54.7)">30</text>
<text x="92.2" y="54.7" transform="rotate(-90 92.2 54.7)">29</text>
<text x="96.1" y="54.7" transform="rotate(-90 96.1 54.7)">11</text>
<text x="98" y="54.7" transform="rotate(-90 98 54.7)">40</text>
<text x="103.8" y="54.7" transform="rotate(-90 103.8 54.7)">28</text>
<text x="68.2" y="65.2">18</text>
<text x="68.2" y="67.1">17</text>
<text x="68.2" y="69.1">16</text>
<text x="68.2" y="71">15</text>
<text x="109.5" y="69.1">1</text>
<text x="109.5" y="71">2</text>
<text x="68.2" y="74.9">19</text>
<text x="68.2" y="72.9">20</text>
<text x="109.5" y="74.9">4</text>
<text x="109.5" y="76.8">5</text>
<text x="209" y="74.9">10</text>
<text x="210" y="72.9">1</text>
<text x="242.6" y="74.9">15</text>
<text x="242.6" y="76.8">16</text>
<text x="68.2" y="80.7">25</text>
<text x="68.2" y="82.6">24</text>
<text x="109.5" y="80.7">6</text>
<text x="109.5" y="82.6">7</text>
<text x="210" y="80.7">3</text>
<text x="210" y="78.7">2</text>
<text x="242.6" y="82.6">11</text>
<text x="68.2" y="84.5">23</text>
<text x="68.2" y="86.4">22</text>
<text x="68.2" y="88.4">26</text>
<text x="109.5" y="86.4">9</text>
<text x="109.5" y="88.4">10</text>
<text x="210" y="84.5">4</text>
<text x="210" y="86.4">7</text>
<text x="68.2" y="90.3">27</text>
<text x="210" y="92.2">6</text>
<text x="210" y="90.3">5</text>
<text x="242.6" y="90.3">12</text>
<text x="242.6" y="94.2">14</text>
<text x="68.2" y="96.1">35</text>
<text x="109.5" y="98">32</text>
<text x="109.5" y="100">33</text>
<text x="109.5" y="101.9">34</text>
<text x="135.1" y="98.9">VDD_3V3</text>
<text x="210" y="98">9</text>
<text x="210" y="96.1">8</text>
<text x="242.6" y="101.9">13</text>
<text x="68.2" y="103.8">31</text>
<text x="109.5" y="107.7">39</text>
<text x="68.2" y="111.5">12</text>
<text x="109.5" y="113.5">37</text>
<text x="68.2" y="119.3">13</text>
<text x="68.2" y="121.2">14</text>
<text x="109.5" y="121.2">36</text>
<text x="125.1" y="121.2">1</text>
<text x="134.6" y="121.2">3</text>
<text x="90.3" y="126.9" transform="rotate(-90 90.3 126.9)">41</text>
<text x="128.9" y="127.8" transform="rotate(-90 128.9 127.8)">2</text>
<text x="130.8" y="127.8" transform="rotate(-90 130.8 127.8)">4</text>
<text x="222" y="173.4">Title</text>
<text x="9.5" y="180">VDD_3V3</text>
<text x="222" y="179.2">Size</text>
<text x="229.7" y="179.2">Document Number</text>
<text x="285.7" y="179.2">Rev</text>
<text x="222" y="185">Date:</text>
<text x="232.1" y="185">Friday, September 29, 2023</text>
<text x="260.6" y="185">Sheet</text>
<text x="270.2" y="185">14</text>
<text x="276.1" y="185">of</text>
<text x="281.8" y="185">18</text>
<text x="285.7" y="181.1">1.0</text>
</g>
<g font-size="1.7" fill="#000080">
<text x="113.9" y="44.1">C97</text>
<text x="123.6" y="44.1">10uF/10V/X5R/0603</text>
<text x="106.2" y="53.8">U11 RTL8211FI-CG</text>
<text x="214.3" y="71.1">J4</text>
<text x="223.9" y="71.1">HR911130A</text>
<text x="247.1" y="82.7">R111</text>
<text x="256.7" y="82.7">330/0402</text>
<text x="247.1" y="94.3">R112</text>
<text x="256.7" y="94.3">330/0402</text>
<text x="115.8" y="98.1">R100</text>
<text x="125.5" y="98.1">4.7K/0402</text>
<text x="115.8" y="107.8">R102</text>
<text x="125.5" y="107.8">2.49K/0402/1%</text>
<text x="123.6" y="115.5">Y3</text>
<text x="123.6" y="117.4">25M/3225/20PPM/15PF</text>
<text x="119.4" y="128.2" transform="rotate(-90 119.4 128.2)">27PF/10V/X5R/0402</text>
<text x="144.5" y="128.2" transform="rotate(-90 144.5 128.2)">27PF/10V/X5R/0402</text>
<text x="119.4" y="135.5" transform="rotate(-90 119.4 135.5)">C107</text>
<text x="144.5" y="135.5" transform="rotate(-90 144.5 135.5)">C108</text>
<text x="25.1" y="156">R91</text>
<text x="25.1" y="161.8">R94</text>
<text x="34.8" y="156">1K/0402</text>
<text x="34.8" y="161.8">4.7K/0402</text>
<text x="69.5" y="161.8">R440</text>
<text x="79.2" y="161.8">4.7K/0402(NC)</text>
<text x="25.1" y="163.8">R439</text>
<text x="34.8" y="163.8">4.7K/0402</text>
<text x="69.5" y="165.7">R97</text>
<text x="69.5" y="163.8">R95</text>
<text x="79.2" y="165.7">4.7K/0402</text>
<text x="79.2" y="163.8">4.7K/0402(NC)</text>
<text x="25.1" y="175.3">R98</text>
<text x="34.8" y="175.3">4.7K/0402</text>
<text x="75.3" y="177.3">R99</text>
<text x="75.3" y="179.2">R101</text>
<text x="85" y="177.3">4.7K/0402</text>
<text x="85" y="179.2">4.7K/0402</text>
</g>
<g font-size="1.7" fill="#004080">
<text x="74.2" y="63.8" transform="rotate(-90 74.2 63.8)">DVDD10</text>
<text x="78" y="63.7" transform="rotate(-90 78 63.7)">AVDD10</text>
<text x="80" y="63.7" transform="rotate(-90 80 63.7)">AVDD10</text>
<text x="81.9" y="63.7" transform="rotate(-90 81.9 63.7)">AVDD10</text>
<text x="87.7" y="65.3" transform="rotate(-90 87.7 65.3)">REG_OUT</text>
<text x="93.5" y="63.8" transform="rotate(-90 93.5 63.8)">DVDD33</text>
<text x="97.3" y="63.7" transform="rotate(-90 97.3 63.7)">AVDD33</text>
<text x="99.3" y="63.7" transform="rotate(-90 99.3 63.7)">AVDD33</text>
<text x="105.1" y="64.4" transform="rotate(-90 105.1 64.4)">DVDDRG</text>
<text x="72.4" y="66.5">TXD0</text>
<text x="72.4" y="68.4">TXD1</text>
<text x="72.4" y="70.3">TXD2</text>
<text x="101.3" y="70.3">MDI-P0</text>
<text x="72.4" y="72.3">TXD3</text>
<text x="72.4" y="76.1">TXCTL</text>
<text x="72.4" y="74.2">TXC</text>
<text x="101.2" y="72.3">MDI-N0</text>
<text x="101.3" y="76.1">MDI-P1</text>
<text x="213.3" y="74.2">CT</text>
<text x="213.3" y="76.1">GND</text>
<text x="233.1" y="76.1">SHIELD1</text>
<text x="72.4" y="81.9">RXD0/SELRGV</text>
<text x="72.4" y="83.8">RXD1/TXDLY</text>
<text x="101.2" y="78">MDI-N1</text>
<text x="101.2" y="83.8">MDI-N2</text>
<text x="101.3" y="81.9">MDI-P2</text>
<text x="213.3" y="81.9">MDI0-</text>
<text x="213.3" y="80">MDI0+</text>
<text x="233.1" y="78">SHIELD2</text>
<text x="233.6" y="83.8">LED_G+</text>
<text x="72.4" y="85.8">PXD2/PLLOFF</text>
<text x="72.4" y="87.7">RXD3/PHYAD0</text>
<text x="72.4" y="89.6">RXCTL/PHYAD2</text>
<text x="101.2" y="89.6">MDI-N3</text>
<text x="101.3" y="87.7">MDI-P3</text>
<text x="213.3" y="85.8">MDI1+</text>
<text x="213.3" y="87.7">MDI1-</text>
<text x="72.4" y="91.6">RXC/PHYAD1</text>
<text x="213.3" y="93.5">MDI2-</text>
<text x="213.3" y="91.6">MDI2+</text>
<text x="233.8" y="95.4">LED_Y+</text>
<text x="234" y="91.6">LED_G-</text>
<text x="72.4" y="97.3">CLKOUT</text>
<text x="93.1" y="101.2">LED1/CFG_LDO0</text>
<text x="94.3" y="99.3">LED0/CFG_EXT</text>
<text x="213.3" y="99.3">MDI3-</text>
<text x="213.3" y="97.3">MDI3+</text>
<text x="72.4" y="105.1">INTB/PMEB</text>
<text x="93.1" y="103.1">LED2/CFG_LDO1</text>
<text x="234.3" y="103.1">LED_Y-</text>
<text x="72.4" y="112.8">PHYRSTB</text>
<text x="102.5" y="108.9">RSET</text>
<text x="89.9" y="114.7">XTAL_OUT/EXT_CLK</text>
<text x="72.4" y="122.4">MDIO</text>
<text x="72.4" y="120.5">MDC</text>
<text x="91.6" y="122.6" transform="rotate(-90 91.6 122.6)">GND</text>
<text x="100.1" y="122.4">XTAL_IN</text>
</g>
<g font-size="1.7" fill="#f00">
<text x="24.7" y="66.3">[7] GPHY_TXD0</text>
<text x="24.7" y="68.2">[7] GPHY_TXD1</text>
<text x="24.7" y="70.1">[7] GPHY_TXD2</text>
<text x="134.2" y="70.1">TXRXP_A [14]</text>
<text x="24.7" y="72.1">[7] GPHY_TXD3</text>
<text x="24.7" y="74">[7] GPHY_GTX_CLK</text>
<text x="24.7" y="75.9">[7] GPHY_TX_EN</text>
<text x="134.2" y="77.4">TXRXM_B [14]</text>
<text x="134.2" y="75.9">TXRXP_B [14]</text>
<text x="134.2" y="72.1">TXRXM_A [14]</text>
<text x="24.6" y="83.9">[7] GPHY_RXD1</text>
<text x="24.6" y="81.9">[7] GPHY_RXD0</text>
<text x="134.2" y="81.7">TXRXP_C [14]</text>
<text x="134.2" y="83.6">TXRXM_C [14]</text>
<text x="172.4" y="81.7">[14] TXRXM_A</text>
<text x="172.6" y="79.8">[14] TXRXP_A</text>
<text x="267.4" y="83.9">GPHY_LED_GREEN</text>
<text x="285.3" y="83.9">[14]</text>
<text x="24.6" y="85.8">[7] GPHY_RXD2</text>
<text x="24.6" y="87.7">[7] GPHY_RXD3</text>
<text x="24.6" y="89.7">[7] GPHY_RX_DV</text>
<text x="134.2" y="89.4">TXRXM_D [14]</text>
<text x="134.2" y="87.5">TXRXP_D [14]</text>
<text x="172.4" y="87.5">[14] TXRXM_B</text>
<text x="172.6" y="85.6">[14] TXRXP_B</text>
<text x="24.6" y="91.6">[7] GPHY_RX_CLK</text>
<text x="172.2" y="93.3">[14] TXRXM_C</text>
<text x="172.4" y="91.4">[14] TXRXP_C</text>
<text x="267.4" y="95.5">GPHY_LED_YELLOW</text>
<text x="286.5" y="95.5">[14]</text>
<text x="127" y="101.5">LED1_2</text>
<text x="127.2" y="99.6">LED1_1</text>
<text x="140" y="101.2">GPHY_LED_YELLOW</text>
<text x="159.1" y="101.2">[14]</text>
<text x="172.2" y="99.1">[14] TXRXM_D</text>
<text x="172.4" y="97.2">[14] TXRXP_D</text>
<text x="140" y="103.2">GPHY_LED_GREEN</text>
<text x="157.9" y="103.2">[14]</text>
<text x="24.7" y="122.3">[7] GPHY_MDIO</text>
<text x="24.7" y="120.4">[7] GPHY_MDC</text>
<text x="48.6" y="155.6">GPHY_MDIO</text>
<text x="48.6" y="161.4">GPHY_RXD0</text>
<text x="48.6" y="165.2">GPHY_RXD2</text>
<text x="48.6" y="163.3">GPHY_RXD1</text>
<text x="48.6" y="178.7">GPHY_RX_DV</text>
<text x="48.6" y="174.9">GPHY_RXD3</text>
<text x="48.6" y="176.8">GPHY_RX_CLK</text>
</g>
<g font-size="1.6" fill="#00f">
<text x="229.7" y="90.1">GREEN</text>
<text x="229.7" y="101.7">YELLOW</text>
</g>
<g font-size="1.4">
<text x="30.9" y="1.4">5</text>
<text x="88.8" y="1.4">4</text>
<text x="146.7" y="1.4">3</text>
<text x="204.6" y="1.4">2</text>
<text x="262.6" y="1.4">1</text>
<text x=".5" y="26.1">D</text>
<text x="292" y="26.1">D</text>
<text x=".5" y="71.9">C</text>
<text x="292" y="71.9">C</text>
<text x=".5" y="117.8">B</text>
<text x="292" y="117.8">B</text>
<text x=".5" y="163.6">A</text>
<text x="292" y="163.6">A</text>
<text x="30.9" y="186.8">5</text>
<text x="88.8" y="186.8">4</text>
<text x="146.7" y="186.8">3</text>
<text x="204.6" y="186.8">2</text>
<text x="262.6" y="186.8">1</text>
</g>
</svg>
